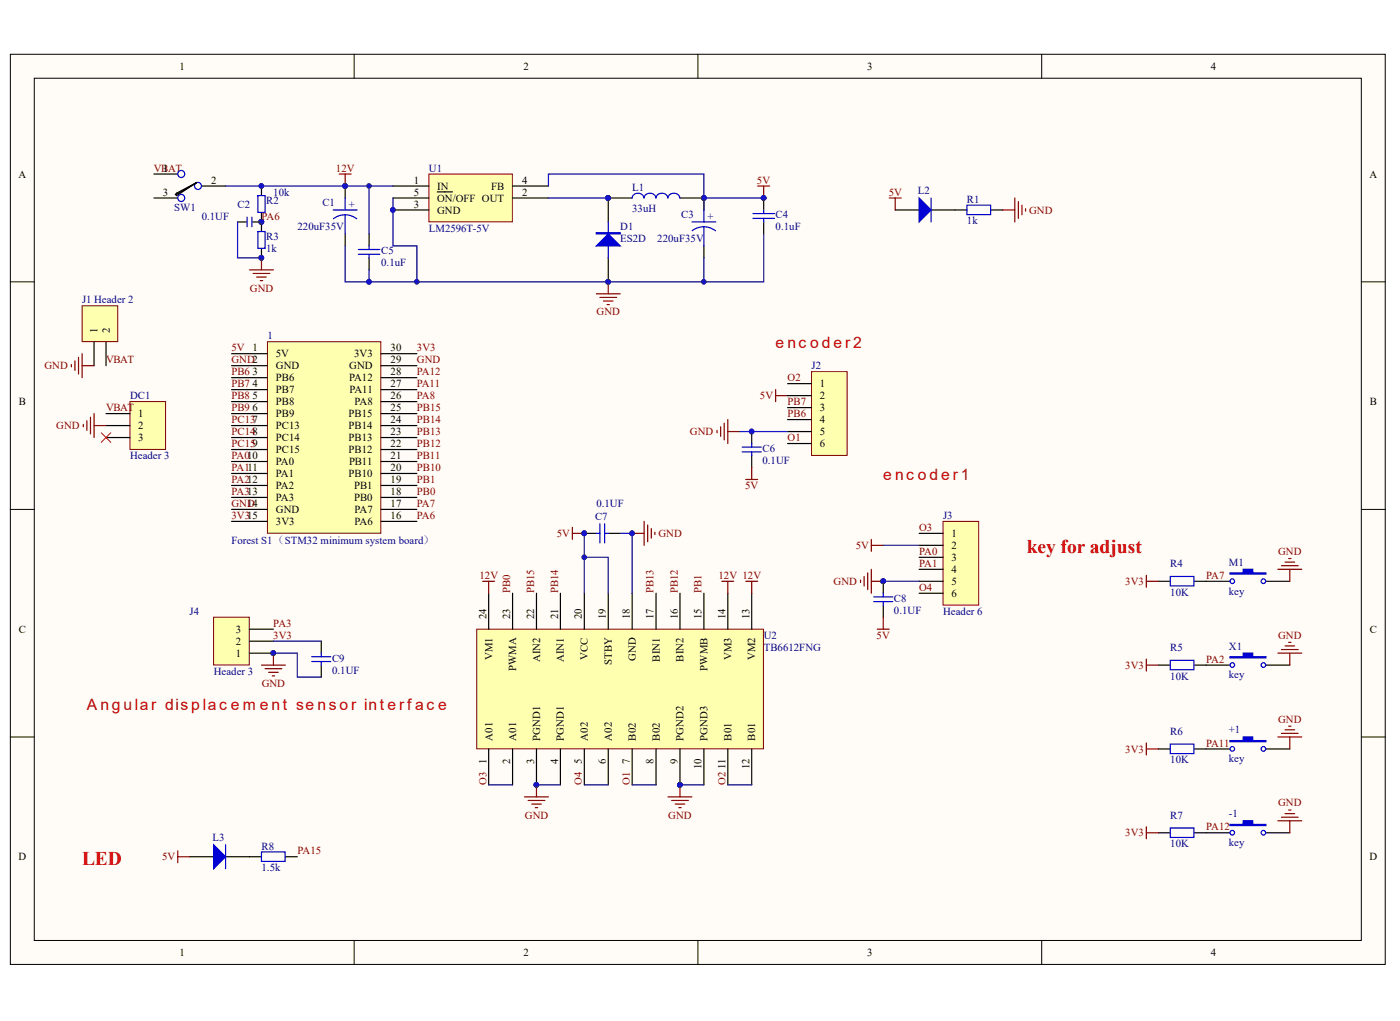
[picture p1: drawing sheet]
<svg xmlns="http://www.w3.org/2000/svg" width="280mm" height="204mm" viewBox="0 0 280 204" stroke-linecap="round" stroke-linejoin="round" font-family="sans-serif">
<g fill="#fffcf8" stroke="#000" stroke-width=".2">
<path d="M2.1 10.8h274.7v181.8h-274.7z"/>
<path d="M6.8 15.6h265.2v172.2h-265.2z"/>
</g>
<path d="M70.8 10.8v4.8M139.5 10.8v4.8M208.2 10.8v4.8M2.1 56.3h4.7M272.1 56.3h4.8M2.1 101.7h4.7M272.1 101.7h4.8M2.1 147.2h4.7M272.1 147.2h4.8M70.8 187.8v4.8M139.5 187.8v4.8M208.2 187.8v4.8" fill="none" stroke="#000" stroke-width=".2"/>
<path d="M53.4 68.2h22.7v38.3h-22.7z" fill="#ffffb0" stroke="#800000" stroke-width=".2"/>
<g fill="none" stroke="#000" stroke-width=".24">
<path d="M46.3 70.6h7.1M46.3 73h7.1M46.3 75.4h7.1M46.3 77.8h7.1M76.1 70.6h7.2M76.1 73h7.2M76.1 75.4h7.2M76.1 77.8h7.2M46.3 80.2h7.1M46.3 82.6h7.1M46.3 85h7.1M46.3 87.4h7.1"/>
<path d="M46.3 89.8h7.1M46.3 92.2h7.1M46.3 94.6h7.1M46.3 97h7.1M46.3 99.3h7.1M76.1 80.2h7.2M76.1 82.6h7.2M76.1 85h7.2M76.1 87.4h7.2M76.1 89.8h7.2M76.1 92.2h7.2M76.1 94.6h7.2"/>
<path d="M76.1 97h7.2M76.1 99.3h7.2M46.3 101.7h7.1M46.3 104.1h7.1M76.1 101.7h7.2M76.1 104.1h7.2"/>
</g>
<path d="M151.4 37.2h2.4M152.6 37.2v2.3" fill="none" stroke="#800000" stroke-width=".24"/>
<circle cx="152.6" cy="39.5" r=".46" fill="#000080" stroke="#000080" stroke-width=".2"/>
<path d="M85.7 34.8h16.7v9.5h-16.7z" fill="#ffffb0" stroke="#800000" stroke-width=".2"/>
<g fill="none" stroke="#000" stroke-width=".24">
<path d="M52.2 37.2v1.7M69 37.2v2.3M78.5 37.2h7.2M78.5 39.5h7.2M87.4 38.3h3M102.4 37.2h7.2M102.4 39.5h7.2M126.3 39.5h-4.8v4.8M135.9 39.5h4.8v2.4M152.6 39.5v2.4M47.5 44.3h1.8M50.5 44.3h1.7"/>
<path d="M52.2 42.5v3.6M52.2 49.7v1.8M69 46.7v2.4M78.5 41.9h7.2M121.5 51.5v4.8M140.7 49.1v2.4M152.6 44.3v2.4"/>
</g>
<g fill="#000080" stroke="#000080" stroke-width=".2">
<circle cx="78.5" cy="41.9" r=".46"/>
<circle cx="121.5" cy="56.3" r=".46"/>
<circle cx="121.5" cy="39.5" r=".46"/>
<circle cx="140.6" cy="39.5" r=".46"/>
<circle cx="152.6" cy="39.5" r=".46"/>
<circle cx="83.3" cy="56.3" r=".46"/>
<circle cx="140.6" cy="56.3" r=".46"/>
<circle cx="68.9" cy="37.1" r=".46"/>
<circle cx="52.2" cy="44.3" r=".46"/>
<circle cx="52.2" cy="37.1" r=".46"/>
<circle cx="52.2" cy="51.5" r=".46"/>
<circle cx="73.7" cy="56.3" r=".46"/>
</g>
<g fill="none" stroke="#00f" stroke-width=".24">
<path d="M51.5 39.1h1.5v3.3h-1.5zM69 39.5v2.4M128.7 39.5a1.19 1.19 0 0 0-1.2-.9 1.19 1.19 0 0 0-1.2 .9M131 39.5a1.19 1.19 0 0 0-1.1-.9 1.19 1.19 0 0 0-1.2 .9M133.4 39.5a1.19 1.19 0 0 0-1.1-.9 1.19 1.19 0 0 0-1.2 .9M135.8 39.5a1.19 1.19 0 0 0-1.1-.9 1.19 1.19 0 0 0-1.2 .9M49.4 43.4v1.9M50.3 43.4v1.9M51.5 46.2h1.5v3.4h-1.5zM66.6 41.9h4.8M69 42.9l1 .1 1.3 .7M69 42.9l-1.5 .3-.9 .5"/>
<path d="M69 42.9v3.8M121.5 44.3v7.2M138.3 44.3h4.7M140.7 45.3l1.4 .3 .9 .5M140.7 45.3l-1.5 .3-.9 .5M140.7 41.9v2.4M140.7 45.3v3.8M150.5 43.6h4.3M150.5 42.7h4.3M152.6 41.9v.8M152.6 43.6v.7"/>
</g>
<g fill="#00f" stroke="#00f" stroke-width=".24">
<path d="M121.5 46.7l2.4 2.4h-4.7z"/>
<path d="M119.2 46.5h4.7v.2h-4.7z" fill-rule="evenodd"/>
</g>
<path d="M78.5 39.5v9.6h4.8v7.2M109.6 37.2v-2.4h31.1v7.1M109.6 39.5h11.9M140.7 39.5h11.9M47.5 44.3v7.2h4.7M140.7 51.5v4.8M152.6 46.7v9.6h-78.8" fill="none" stroke="#000080" stroke-width=".24"/>
<path d="M67.8 34.8h2.4M69 34.8v2.4M49.9 53.9h4.7M50.6 54.6h3.3M51.3 55.3h1.9M52 56h.5M52.2 51.5v2.4M119.2 58.7h4.7M119.9 59.4h3.3M121.5 56.3v2.4M120.6 60.1h1.9M121.3 60.8h.5" fill="none" stroke="#800000" stroke-width=".24"/>
<path d="M16.4 61.1h7.1v7.1h-7.1z" fill="#ffffb0" stroke="#800000" stroke-width=".2"/>
<path d="M73.8 46.7v2.4M73.8 51.5v2.4M18.8 68.2v4.8M21.2 68.2v4.8" fill="none" stroke="#000" stroke-width=".24"/>
<path d="M14.3 72.8v.5M15 72.1v1.9M15.7 71.4v3.3M16.4 70.6v4.8M16.4 73h2.4" fill="none" stroke="#800000" stroke-width=".24"/>
<path d="M71.6 50.8h4.3M71.6 49.8h4.3M73.8 49.1v.7M73.8 50.8v.7" fill="none" stroke="#00f" stroke-width=".24"/>
<path d="M73.8 37.2v9.5M69 49.1v7.2h4.8v-2.4" fill="none" stroke="#000080" stroke-width=".24"/>
<g fill="#000080" stroke="#000080" stroke-width=".2">
<circle cx="73.7" cy="37.1" r=".46"/>
<circle cx="73.7" cy="56.3" r=".46"/>
</g>
<path d="M26 80.2h7.1v9.6h-7.1z" fill="#ffffb0" stroke="#800000" stroke-width=".2"/>
<path d="M30.7 34.8h4.8M30.7 39.5h4.8M40.3 37.2h4.8M21.2 82.6h4.8M21.2 85h4.8M21.2 87.4h4.8" fill="none" stroke="#000" stroke-width=".24"/>
<path d="M16.6 84.8v.4M17.4 84v1.9M18.1 83.3v3.4M18.8 82.6v4.8M18.8 85h2.4" fill="none" stroke="#800000" stroke-width=".24"/>
<path d="M20.2 86.4l1.9 1.9M22.1 86.4l-1.9 1.9" fill="none" stroke="#f00" stroke-width=".2"/>
<g fill="#fffcf8" stroke="#00f" stroke-width=".24">
<circle cx="36.2" cy="34.8" r=".7"/>
<circle cx="36.2" cy="39.5" r=".7"/>
<circle cx="39.6" cy="37.1" r=".7"/>
</g>
<path d="M35.3 38.6l4-2.2-4 2.7-.3-.3zM39.3 36.4l-4 2.4" fill="none" stroke="#000" stroke-width=".24"/>
<path d="M45.1 37.2h33.4" fill="none" stroke="#000080" stroke-width=".24"/>
<path d="M95.3 125.7h57.3v23.9h-57.3z" fill="#ffffb0" stroke="#800000" stroke-width=".2"/>
<g fill="none" stroke="#000" stroke-width=".24">
<path d="M97.6 118.5v7.2M102.4 118.5v7.2M107.2 118.5v7.2M112 118.5v7.2M116.8 118.5v7.2M121.5 118.5v7.2M126.3 118.5v7.2M131.1 118.5v7.2M135.9 118.5v7.2M140.7 118.5v7.2M145.4 118.5v7.2M150.2 118.5v7.2"/>
<path d="M97.6 149.6v7.2M102.4 149.6v7.2M107.2 149.6v7.2M112 149.6v7.2M116.8 149.6v7.2M121.5 149.6v7.2M126.3 149.6v7.2M131.1 149.6v7.2M135.9 149.6v7.2M140.7 149.6v7.2M145.4 149.6v7.2M150.2 149.6v7.2"/>
</g>
<g fill="#000080" stroke="#000080" stroke-width=".2">
<circle cx="107.2" cy="156.7" r=".46"/>
<circle cx="135.8" cy="156.7" r=".46"/>
<circle cx="116.7" cy="106.5" r=".46"/>
<circle cx="126.3" cy="106.5" r=".46"/>
<circle cx="176.5" cy="116.1" r=".46"/>
</g>
<path d="M97.6 156.8h4.8M107.2 156.8h4.8M116.8 156.8h4.7M126.3 156.8h4.8M135.9 156.8h4.8M145.4 156.8h4.8" fill="none" stroke="#000080" stroke-width=".24"/>
<g fill="none" stroke="#800000" stroke-width=".24">
<path d="M155 77.8v2.4M155 79h2.4M143.3 85.9v.5M144 85.2v1.9M144.7 84.5v3.4M145.4 83.8v4.8M145.4 86.2h2.4M96.5 116.1h2.3M97.6 116.1v2.4M114.4 105.3v2.4M114.4 106.5h2.4M126.3 106.5h2.4"/>
<path d="M128.7 104.1v4.8M129.4 104.8v3.4M130.1 105.6v1.9M130.9 106.3v.5M144.2 116.1h2.4M145.4 116.1v2.4M149 116.1h2.4M150.2 116.1v2.4M172 115.8v.5M172.7 115.1v1.9M173.4 114.4v3.4M174.1 116.1h2.4"/>
<path d="M174.1 107.7v2.4M174.1 113.7v4.8M174.1 108.9h2.4M104.8 159.1h4.8M105.5 159.9h3.4M107.2 156.8v2.3M133.5 159.1h4.8M134.2 159.9h3.3M135.9 156.8v2.3M106.2 160.6h2M107 161.3h.4M134.9 160.6h1.9"/>
<path d="M135.6 161.3h.5"/>
</g>
<path d="M188.4 104.1h7.2v16.7h-7.2z" fill="#ffffb0" stroke="#800000" stroke-width=".2"/>
<path d="M183.7 106.5h4.7M183.7 108.9h4.7M183.7 111.3h4.7M183.7 113.7h4.7M183.7 116.1h4.7M183.7 118.5h4.7" fill="none" stroke="#000" stroke-width=".24"/>
<path d="M162.2 74.2h7.1v16.7h-7.1z" fill="#ffffb0" stroke="#800000" stroke-width=".2"/>
<path d="M157.4 76.6h4.8M157.4 79h4.8M150.2 86.2v2.4M150.2 91v2.4M157.4 81.4h4.8M157.4 83.8h4.8M157.4 86.2h4.8M157.4 88.6h4.8M116.8 106.5h2.4M121.5 106.5h2.4M176.5 116.1v2.4M176.5 120.9v2.4" fill="none" stroke="#000" stroke-width=".24"/>
<path d="M147.8 86.2h9.6M116.8 111.3h4.7v7.2M116.8 106.5v12M123.9 106.5h2.4v12M176.5 108.9h7.2M176.5 116.1h7.2" fill="none" stroke="#000080" stroke-width=".24"/>
<g fill="#000080" stroke="#000080" stroke-width=".2">
<circle cx="176.5" cy="116.1" r=".46"/>
<circle cx="150.2" cy="86.2" r=".46"/>
<circle cx="116.7" cy="106.5" r=".46"/>
<circle cx="116.7" cy="111.3" r=".46"/>
<circle cx="126.3" cy="106.5" r=".46"/>
</g>
<path d="M148.3 90.3h3.8M148.3 89.3h3.8M150.2 88.6v.7M150.2 90.3v.7M119.2 106.5h.7M119.9 104.6v3.8M120.8 104.6v3.8M120.8 106.5h.7M174.6 119.2h3.8M176.5 118.5v.7M174.6 120.2h3.8M176.5 120.2v.7" fill="none" stroke="#00f" stroke-width=".24"/>
<path d="M149 95.8h2.4M150.2 93.4v2.4M175.3 125.7h2.4M176.5 123.3v2.4" fill="none" stroke="#800000" stroke-width=".24"/>
<path d="M42.7 123.3h7.1v9.5h-7.1z" fill="#ffffb0" stroke="#800000" stroke-width=".2"/>
<g fill="none" stroke="#000" stroke-width=".24">
<path d="M178.9 41.9h4.8M186.1 41.9h7.1M198 41.9h2.4M231.5 116.1h2.3M238.6 116.1h7.2M253 116.1h4.7M49.9 130.4h4.7M49.9 128h4.7M49.9 125.7h4.7M64.2 128v2.4M64.2 132.8v2.4M231.5 132.8h2.3"/>
<path d="M238.6 132.8h7.2M253 132.8h4.7M231.5 149.6h2.3M238.6 149.6h7.2M253 149.6h4.7M37.9 171.1h4.8M45.1 171.1h7.1M57 171.1h2.4M231.5 166.3h2.3M238.6 166.3h7.2M253 166.3h4.7"/>
</g>
<circle cx="54.6" cy="130.4" r=".46" fill="#000080" stroke="#000080" stroke-width=".2"/>
<g fill="none" stroke="#800000" stroke-width=".24">
<path d="M177.7 39.5h2.4M178.9 39.5v2.4M202.8 39.5v4.8M200.4 41.9h2.4M203.5 40.3v3.3M204.2 41v1.9M204.9 41.7v.5M229.1 114.9v2.4M229.1 116.1h2.4M255.3 113.7h4.8M256.1 113h3.3M256.8 112.3h1.9"/>
<path d="M257.5 111.5h.5M257.7 113.7v2.4M52.2 132.8h4.8M53 133.5h3.3M53.7 134.3h1.9M54.4 135h.5M54.6 130.4v2.4M229.1 132.8h2.4M229.1 131.6v2.4M255.3 130.4h4.8M256.1 129.7h3.3M256.8 129h1.9"/>
<path d="M257.5 128.3h.5M257.7 130.4v2.4M229.1 148.4v2.4M229.1 149.6h2.4M255.3 147.2h4.8M256.1 146.5h3.3M256.8 145.7h1.9M257.5 145h.5M257.7 147.2v2.4M35.5 169.9v2.4M35.5 171.1h2.4M229.1 165.1v2.4"/>
<path d="M229.1 166.3h2.4M255.3 163.9h4.8M256.1 163.2h3.3M256.8 162.5h1.9M257.5 161.8h.5M257.7 163.9v2.4"/>
</g>
<g fill="none" stroke="#00f" stroke-width=".24">
<path d="M186.1 39.5v4.8M193.2 41h4.8v1.9h-4.8zM233.8 115.1h4.8v1.9h-4.8zM62.3 132.1h3.8M62.3 131.2h3.8M64.2 130.4v.8M64.2 132.1v.7M233.8 131.9h4.8v1.9h-4.8zM233.8 148.6h4.8v1.9h-4.8zM45.1 168.7v4.8M52.2 170.1h4.8v1.9h-4.8zM233.8 165.4h4.8v1.9h-4.8z"/>
<circle cx="246.2" cy="116.1" r=".46"/>
<circle cx="252.4" cy="116.1" r=".46"/>
<circle cx="246.2" cy="132.8" r=".46"/>
<circle cx="252.4" cy="132.8" r=".46"/>
<circle cx="246.2" cy="149.6" r=".46"/>
<circle cx="252.4" cy="149.6" r=".46"/>
<circle cx="246.2" cy="166.3" r=".46"/>
<circle cx="252.4" cy="166.3" r=".46"/>
</g>
<path d="M54.6 130.4h4.8v4.8h4.8M54.6 128h9.6" fill="none" stroke="#000080" stroke-width=".24"/>
<g fill="#00f" stroke="#00f" stroke-width=".24">
<path d="M183.7 39.5l2.4 2.4-2.4 2.4z"/>
<path d="M42.7 168.7l2.4 2.4-2.4 2.4z"/>
<path d="M245.8 114.4h2.6v-.7h1.9v.7h2.7v.3h-7.2z" fill-rule="evenodd"/>
<path d="M245.8 131.2h2.6v-.8h1.9v.8h2.7v.2h-7.2z" fill-rule="evenodd"/>
<path d="M245.8 147.9h2.6v-.7h1.9v.7h2.7v.2h-7.2z" fill-rule="evenodd"/>
<path d="M245.8 164.6h2.6v-.7h1.9v.7h2.7v.3h-7.2z" fill-rule="evenodd"/>
</g>
<g font-size="3.9" fill="#f00">
<text x="205.2" y="110.5">key for adjust</text>
<text x="16.4" y="172.7">LED</text>
</g>
<g font-size="3.1" fill="#bf0000">
<text x="155" y="69.6">e nc o d e r2</text>
<text x="176.5" y="95.9">e nc o d e r1</text>
<text x="17.4" y="141.8">A ng u la r dis p la c e m e nt se ns o r int e rf a c e</text>
</g>
<g font-size="2.2">
<text x="35.9" y="14">1</text>
<text x="104.6" y="14">2</text>
<text x="173.3" y="14">3</text>
<text x="242" y="14">4</text>
<text x="3.7" y="35.5">A</text>
<text x="32.5" y="34.3">1</text>
<text x="273.7" y="35.5">A</text>
<text x="32.5" y="39.1">3</text>
<text x="42.2" y="36.7">2</text>
<text x="82.7" y="36.7">1</text>
<text x="82.7" y="39.1">5</text>
<text x="82.7" y="41.5">3</text>
<text x="87.4" y="37.9">IN</text>
<text x="87.4" y="40.3">ON/OFF OUT</text>
<text x="98.1" y="37.9">FB</text>
<text x="104.3" y="36.7">4</text>
<text x="104.3" y="39.1">2</text>
<text x="87.4" y="42.7">GND</text>
<text x="19.5" y="66.6" transform="rotate(-90 19.5 66.6)">1</text>
<text x="21.9" y="66.6" transform="rotate(-90 21.9 66.6)">2</text>
<text x="50.4" y="70.2">1</text>
<text x="55.1" y="71.4">5V</text>
<text x="70.8" y="71.4">3V3</text>
<text x="78.1" y="70.2">30</text>
<text x="50.4" y="74.9">3</text>
<text x="50.4" y="77.3">4</text>
<text x="55.1" y="73.8">GND</text>
<text x="55.1" y="76.2">PB6</text>
<text x="69.7" y="76.2">PA12</text>
<text x="69.8" y="73.8">GND</text>
<text x="78.1" y="77.3">27</text>
<text x="78.1" y="74.9">28</text>
<text x="78.1" y="72.6">29</text>
<text x="163.8" y="77.3">1</text>
<text x="3.8" y="80.9">B</text>
<text x="27.6" y="83.3">1</text>
<text x="50.4" y="79.7">5</text>
<text x="50.4" y="82.1">6</text>
<text x="55.1" y="78.5">PB7</text>
<text x="55.1" y="80.9">PB8</text>
<text x="55.1" y="83.3">PB9</text>
<text x="69.7" y="83.3">PB15</text>
<text x="69.8" y="78.5">PA11</text>
<text x="70.8" y="80.9">PA8</text>
<text x="78.1" y="82.1">25</text>
<text x="78.1" y="79.7">26</text>
<text x="163.8" y="79.7">2</text>
<text x="163.8" y="82.1">3</text>
<text x="273.7" y="80.9">B</text>
<text x="27.6" y="85.7">2</text>
<text x="27.6" y="88.1">3</text>
<text x="55.1" y="85.7">PC13</text>
<text x="55.1" y="88.1">PC14</text>
<text x="69.7" y="88.1">PB13</text>
<text x="69.7" y="85.7">PB14</text>
<text x="78.1" y="89.3">22</text>
<text x="78.1" y="86.9">23</text>
<text x="78.1" y="84.5">24</text>
<text x="163.8" y="84.5">4</text>
<text x="163.8" y="86.9">5</text>
<text x="163.8" y="89.3">6</text>
<text x="55.1" y="90.5">PC15</text>
<text x="55.1" y="92.9">PA0</text>
<text x="55.1" y="95.3">PA1</text>
<text x="69.7" y="95.3">PB10</text>
<text x="69.7" y="90.5">PB12</text>
<text x="69.7" y="92.9">PB11</text>
<text x="78.1" y="94.1">20</text>
<text x="78.1" y="91.7">21</text>
<text x="49.4" y="101.3">14</text>
<text x="55.1" y="97.7">PA2</text>
<text x="55.1" y="100.1">PA3</text>
<text x="70.8" y="100.1">PB0</text>
<text x="70.8" y="97.7">PB1</text>
<text x="78.1" y="101.3">17</text>
<text x="78.1" y="98.9">18</text>
<text x="78.1" y="96.5">19</text>
<text x="55.1" y="102.5">GND</text>
<text x="55.1" y="104.9">3V3</text>
<text x="70.8" y="104.9">PA6</text>
<text x="70.8" y="102.5">PA7</text>
<text x="78.1" y="103.7">16</text>
<text x="190.1" y="107.3">1</text>
<text x="190.1" y="109.6">2</text>
<text x="190.1" y="112">3</text>
<text x="190.1" y="114.4">4</text>
<text x="190.1" y="116.8">5</text>
<text x="190.1" y="119.2">6</text>
<text x="97.2" y="123.7" transform="rotate(-90 97.2 123.7)">24</text>
<text x="102" y="123.7" transform="rotate(-90 102 123.7)">23</text>
<text x="106.7" y="123.7" transform="rotate(-90 106.7 123.7)">22</text>
<text x="111.5" y="123.7" transform="rotate(-90 111.5 123.7)">21</text>
<text x="116.3" y="123.7" transform="rotate(-90 116.3 123.7)">20</text>
<text x="121.1" y="123.7" transform="rotate(-90 121.1 123.7)">19</text>
<text x="125.8" y="123.7" transform="rotate(-90 125.8 123.7)">18</text>
<text x="130.6" y="123.7" transform="rotate(-90 130.6 123.7)">17</text>
<text x="135.4" y="123.7" transform="rotate(-90 135.4 123.7)">16</text>
<text x="140.2" y="123.7" transform="rotate(-90 140.2 123.7)">15</text>
<text x="145" y="123.7" transform="rotate(-90 145 123.7)">14</text>
<text x="149.7" y="123.7" transform="rotate(-90 149.7 123.7)">13</text>
<text x="3.8" y="126.4">C</text>
<text x="47.1" y="131.1">1</text>
<text x="47.1" y="128.8">2</text>
<text x="47.1" y="126.4">3</text>
<text x="98.4" y="131.9" transform="rotate(-90 98.4 131.9)">VM1</text>
<text x="117.5" y="131.8" transform="rotate(-90 117.5 131.8)">VCC</text>
<text x="127.1" y="132" transform="rotate(-90 127.1 132)">GND</text>
<text x="146.2" y="131.9" transform="rotate(-90 146.2 131.9)">VM3</text>
<text x="150.9" y="131.9" transform="rotate(-90 150.9 131.9)">VM2</text>
<text x="273.7" y="126.4">C</text>
<text x="103.2" y="134" transform="rotate(-90 103.2 134)">PWMA</text>
<text x="107.9" y="132.2" transform="rotate(-90 107.9 132.2)">AIN2</text>
<text x="112.7" y="132.2" transform="rotate(-90 112.7 132.2)">AIN1</text>
<text x="122.2" y="132.8" transform="rotate(-90 122.2 132.8)">STBY</text>
<text x="131.8" y="132.1" transform="rotate(-90 131.8 132.1)">BIN1</text>
<text x="136.6" y="132.1" transform="rotate(-90 136.6 132.1)">BIN2</text>
<text x="141.4" y="133.9" transform="rotate(-90 141.4 133.9)">PWMB</text>
<text x="98.4" y="147.9" transform="rotate(-90 98.4 147.9)">A01</text>
<text x="103.2" y="147.9" transform="rotate(-90 103.2 147.9)">A01</text>
<text x="107.9" y="147.9" transform="rotate(-90 107.9 147.9)">PGND1</text>
<text x="112.7" y="147.9" transform="rotate(-90 112.7 147.9)">PGND1</text>
<text x="117.5" y="147.9" transform="rotate(-90 117.5 147.9)">A02</text>
<text x="122.2" y="147.9" transform="rotate(-90 122.2 147.9)">A02</text>
<text x="127.1" y="147.9" transform="rotate(-90 127.1 147.9)">B02</text>
<text x="131.8" y="147.9" transform="rotate(-90 131.8 147.9)">B02</text>
<text x="136.6" y="147.9" transform="rotate(-90 136.6 147.9)">PGND2</text>
<text x="141.4" y="147.9" transform="rotate(-90 141.4 147.9)">PGND3</text>
<text x="146.2" y="147.9" transform="rotate(-90 146.2 147.9)">B01</text>
<text x="150.9" y="147.9" transform="rotate(-90 150.9 147.9)">B01</text>
<text x="97.2" y="152.6" transform="rotate(-90 97.2 152.6)">1</text>
<text x="102" y="152.6" transform="rotate(-90 102 152.6)">2</text>
<text x="106.7" y="152.6" transform="rotate(-90 106.7 152.6)">3</text>
<text x="111.5" y="152.6" transform="rotate(-90 111.5 152.6)">4</text>
<text x="116.3" y="152.6" transform="rotate(-90 116.3 152.6)">5</text>
<text x="121.1" y="152.6" transform="rotate(-90 121.1 152.6)">6</text>
<text x="125.8" y="152.6" transform="rotate(-90 125.8 152.6)">7</text>
<text x="130.6" y="152.6" transform="rotate(-90 130.6 152.6)">8</text>
<text x="135.4" y="152.6" transform="rotate(-90 135.4 152.6)">9</text>
<text x="140.2" y="153.6" transform="rotate(-90 140.2 153.6)">10</text>
<text x="145" y="153.6" transform="rotate(-90 145 153.6)">11</text>
<text x="149.7" y="153.6" transform="rotate(-90 149.7 153.6)">12</text>
<text x="3.7" y="171.8">D</text>
<text x="273.7" y="171.8">D</text>
<text x="35.9" y="191">1</text>
<text x="104.6" y="191">2</text>
<text x="173.3" y="191">3</text>
<text x="242" y="191">4</text>
</g>
<g font-size="2.2" fill="#800000">
<text x="30.8" y="34.3">VBAT</text>
<text x="67.1" y="34.3">12V</text>
<text x="151.3" y="36.7">5V</text>
<text x="177.6" y="39.1">5V</text>
<text x="52.3" y="43.9">PA6</text>
<text x="205.6" y="42.7">GND</text>
<text x="49.9" y="58.2">GND</text>
<text x="119.2" y="63">GND</text>
<text x="46.3" y="70.2">5V</text>
<text x="83.3" y="70.2">3V3</text>
<text x="8.9" y="73.8">GND</text>
<text x="21.2" y="72.6">VBAT</text>
<text x="46.3" y="72.6">GND2</text>
<text x="46.3" y="74.9">PB6</text>
<text x="46.3" y="77.3">PB7</text>
<text x="83.3" y="72.6">GND</text>
<text x="83.3" y="77.3">PA11</text>
<text x="83.3" y="74.9">PA12</text>
<text x="157.4" y="76.2">O2</text>
<text x="21.2" y="82.1">VBAT</text>
<text x="46.3" y="79.7">PB8</text>
<text x="46.3" y="82.1">PB9</text>
<text x="83.3" y="82.1">PB15</text>
<text x="83.3" y="79.7">PA8</text>
<text x="151.9" y="79.7">5V</text>
<text x="157.4" y="83.3">PB6</text>
<text x="157.4" y="80.9">PB7</text>
<text x="11.2" y="85.7">GND</text>
<text x="46.3" y="84.5">PC137</text>
<text x="46.3" y="86.9">PC148</text>
<text x="46.3" y="89.3">PC159</text>
<text x="83.3" y="89.3">PB12</text>
<text x="83.3" y="86.9">PB13</text>
<text x="83.3" y="84.5">PB14</text>
<text x="137.9" y="86.9">GND</text>
<text x="157.4" y="88.1">O1</text>
<text x="46.3" y="91.7">PA010</text>
<text x="46.3" y="94.1">PA111</text>
<text x="83.3" y="94.1">PB10</text>
<text x="83.3" y="91.7">PB11</text>
<text x="46.3" y="101.3">GND</text>
<text x="46.3" y="96.5">PA212</text>
<text x="46.3" y="98.9">PA313</text>
<text x="83.3" y="101.3">PA7</text>
<text x="83.3" y="98.9">PB0</text>
<text x="83.3" y="96.5">PB1</text>
<text x="148.9" y="97.7">5V</text>
<text x="46.3" y="103.7">3V315</text>
<text x="83.3" y="103.7">PA6</text>
<text x="111.3" y="107.3">5V</text>
<text x="131.6" y="107.3">GND</text>
<text x="183.7" y="106">O3</text>
<text x="171" y="109.6">5V</text>
<text x="183.7" y="110.9">PA0</text>
<text x="183.7" y="113.2">PA1</text>
<text x="255.4" y="110.9">GND</text>
<text x="95.8" y="115.6">12V</text>
<text x="102" y="118.5" transform="rotate(-90 102 118.5)">PB0</text>
<text x="106.7" y="118.5" transform="rotate(-90 106.7 118.5)">PB15</text>
<text x="111.5" y="118.5" transform="rotate(-90 111.5 118.5)">PB14</text>
<text x="130.6" y="118.5" transform="rotate(-90 130.6 118.5)">PB13</text>
<text x="135.4" y="118.5" transform="rotate(-90 135.4 118.5)">PB12</text>
<text x="140.2" y="118.5" transform="rotate(-90 140.2 118.5)">PB1</text>
<text x="143.6" y="115.6">12V 12V</text>
<text x="166.6" y="116.8">GND</text>
<text x="183.7" y="118">O4</text>
<text x="224.9" y="116.8">3V3</text>
<text x="241" y="115.6">PA7</text>
<text x="54.6" y="125.2">PA3</text>
<text x="54.6" y="127.6">3V3</text>
<text x="175.2" y="127.6">5V</text>
<text x="255.4" y="127.6">GND</text>
<text x="52.3" y="137.1">GND</text>
<text x="224.9" y="133.6">3V3</text>
<text x="241" y="132.4">PA2</text>
<text x="241" y="149.1">PA11</text>
<text x="255.4" y="144.3">GND</text>
<text x="224.9" y="150.3">3V3</text>
<text x="97.2" y="156.8" transform="rotate(-90 97.2 156.8)">O3</text>
<text x="116.3" y="156.8" transform="rotate(-90 116.3 156.8)">O4</text>
<text x="125.8" y="156.8" transform="rotate(-90 125.8 156.8)">O1</text>
<text x="145" y="156.8" transform="rotate(-90 145 156.8)">O2</text>
<text x="255.4" y="161.1">GND</text>
<text x="104.9" y="163.5">GND</text>
<text x="133.5" y="163.5">GND</text>
<text x="224.9" y="167.1">3V3</text>
<text x="241" y="165.8">PA12</text>
<text x="32.4" y="171.8">5V</text>
<text x="59.4" y="170.6">PA15</text>
</g>
<g font-size="2.2" fill="#000080">
<text x="85.7" y="34.3">U1</text>
<text x="47.5" y="41.5">C2</text>
<text x="53.2" y="40.8">R2</text>
<text x="54.6" y="39.1">10k</text>
<text x="64.4" y="41.2">C1</text>
<text x="69.7" y="41.5">+</text>
<text x="126.3" y="38.1">L1</text>
<text x="183.4" y="38.8">L2</text>
<text x="193.2" y="40.5">R1</text>
<text x="34.8" y="42.2">SW1</text>
<text x="40.3" y="43.9">0.1UF</text>
<text x="53.2" y="47.9">R3</text>
<text x="59.4" y="46">220uF35V</text>
<text x="85.7" y="46.2">LM2596T-5V</text>
<text x="123.9" y="46">D1</text>
<text x="126.3" y="42.4">33uH</text>
<text x="136.1" y="43.6">C3</text>
<text x="141.4" y="43.9">+</text>
<text x="155" y="43.6">C4</text>
<text x="155" y="46">0.1uF</text>
<text x="193.2" y="44.8">1k</text>
<text x="53.2" y="50.3">1k</text>
<text x="76.2" y="50.8">C5</text>
<text x="76.2" y="53.2">0.1uF</text>
<text x="123.9" y="48.4">ES2D</text>
<text x="131.3" y="48.4">220uF35V</text>
<text x="16.4" y="60.6">J1 Header 2</text>
<text x="53.4" y="67.8">1</text>
<text x="162.2" y="73.8">J2</text>
<text x="26" y="79.7">DC1</text>
<text x="26" y="91.7">Header 3</text>
<text x="152.4" y="92.7">0.1UF</text>
<text x="152.4" y="90.3">C6</text>
<text x="119.2" y="101.3">0.1UF</text>
<text x="118.9" y="103.9">C7</text>
<text x="188.4" y="103.7">J3</text>
<text x="46.3" y="108.7">Forest S1（STM32 minimum system board）</text>
<text x="233.8" y="113.2">R4</text>
<text x="245.5" y="113">M1</text>
<text x="233.8" y="119">10K</text>
<text x="245.5" y="118.7">key</text>
<text x="37.9" y="122.8">J4</text>
<text x="178.6" y="122.5">0.1UF</text>
<text x="178.6" y="120.2">C8</text>
<text x="188.4" y="122.8">Header 6</text>
<text x="152.6" y="127.6">U2</text>
<text x="152.6" y="130">TB6612FNG</text>
<text x="233.8" y="130">R5</text>
<text x="245.5" y="129.7">X1</text>
<text x="42.7" y="134.8">Header 3</text>
<text x="66.4" y="134.5">0.1UF</text>
<text x="66.4" y="132.1">C9</text>
<text x="233.8" y="135.7">10K</text>
<text x="245.5" y="135.5">key</text>
<text x="233.8" y="146.7">R6</text>
<text x="245.5" y="146.5">+1</text>
<text x="233.8" y="152.5">10K</text>
<text x="245.5" y="152.2">key</text>
<text x="42.5" y="168">L3</text>
<text x="233.8" y="163.5">R7</text>
<text x="245.5" y="163.2">-1</text>
<text x="52.3" y="174">1.5k</text>
<text x="52.3" y="169.7">R8</text>
<text x="233.8" y="169.2">10K</text>
<text x="245.5" y="169">key</text>
</g>
</svg>
